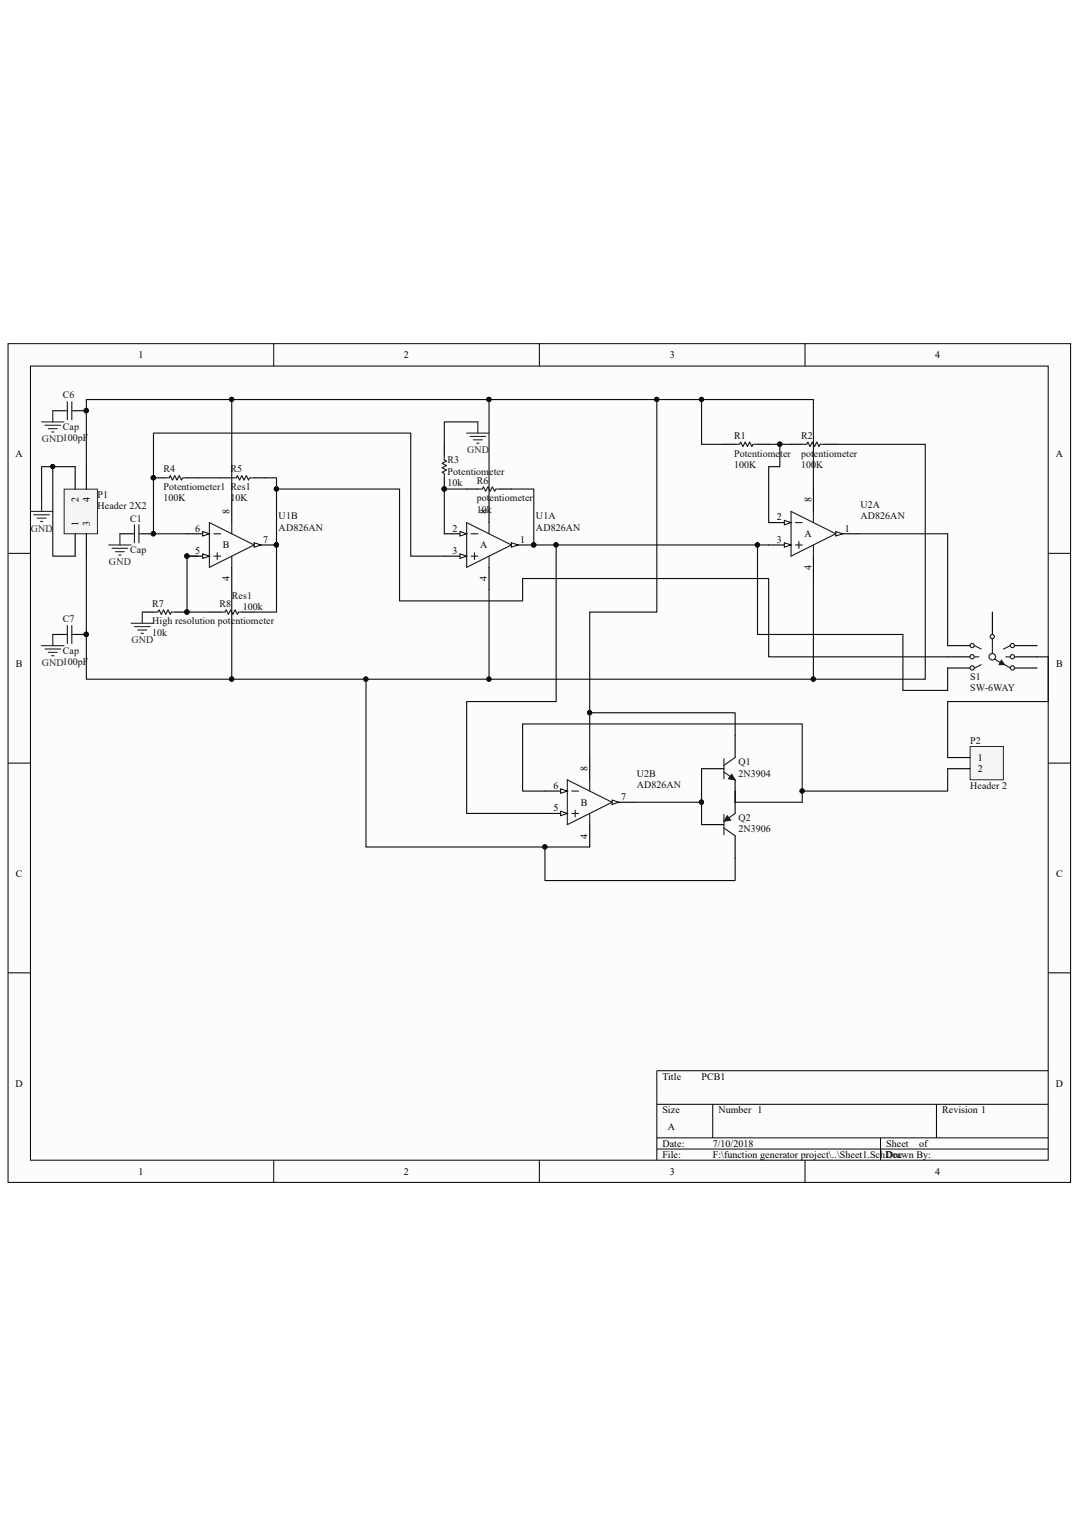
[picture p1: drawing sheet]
<svg xmlns="http://www.w3.org/2000/svg" width="210mm" height="297mm" viewBox="0 0 210 297" stroke-linecap="round" stroke-linejoin="round" font-family="sans-serif">
<path d="M1.6 66.9h206.8v163.2h-206.8z" fill="#fcfcfc"/>
<path d="M1.6 66.9h206.8v163.2h-206.8z" fill="none" stroke="#000" stroke-width=".19"/>
<path d="M6 71.3h198v154.5h-198z" fill="#fcfcfc"/>
<g fill="none" stroke="#000" stroke-width=".19">
<path d="M5.9 71.2h198.1v154.6h-198.1zM53.3 66.9v4.3M105 66.9v4.3M156.7 66.9v4.3M1.6 107.7h4.3M204 107.7h4.4M1.6 148.5h4.3M204 148.5h4.4M1.6 189.3h4.3M204 189.3h4.4M127.8 214.9h76.2M138.7 214.9v6.6"/>
<path d="M182.3 214.9v6.6M204 208.4h-76.2v17.4M53.3 225.8v4.4M105 225.8v4.4M127.8 221.5h76.2M127.8 223.6h76.2M156.7 225.8v4.4M171.4 221.5v4.3"/>
</g>
<path d="M36.4 108.2h4.4" fill="none" stroke="#000" stroke-width=".22"/>
<path d="M39.4 107.8l1.4 .4-1.4 .5z" fill="#fcfcfc"/>
<path d="M39.4 107.8l1.4 .4-1.4 .5z" fill="none" stroke="#000" stroke-width=".19"/>
<circle cx="36.4" cy="108.2" r=".41" fill="#0e0e0e" stroke="#0e0e0e" stroke-width=".19"/>
<path d="M36.4 103.9h4.4" fill="none" stroke="#000" stroke-width=".22"/>
<path d="M39.4 103.5l1.4 .4-1.4 .4z" fill="#fcfcfc"/>
<path d="M39.4 103.5l1.4 .4-1.4 .4z" fill="none" stroke="#000" stroke-width=".19"/>
<path d="M49.5 106.1h4.3" fill="none" stroke="#000" stroke-width=".22"/>
<path d="M49.5 105.6l1.3 .5-1.3 .4z" fill="#fcfcfc"/>
<path d="M49.5 105.6l1.3 .5-1.3 .4z" fill="none" stroke="#000" stroke-width=".19"/>
<g fill="#0e0e0e" stroke="#0e0e0e" stroke-width=".19">
<circle cx="53.8" cy="106" r=".41"/>
<circle cx="36.4" cy="108.2" r=".41"/>
</g>
<path d="M40.8 101.7l8.7 4.4-8.7 4.3zM41.6 103.9h1.3M41.6 108.2h1.3M42.3 107.6v1.3M45.1 101.7v2.2M45.1 108.2v2.2" fill="none" stroke="#1c1c1c" stroke-width=".22"/>
<path d="M45.1 97.4v4.3M45.1 110.4v4.4M86.5 103.9h4.3" fill="none" stroke="#000" stroke-width=".22"/>
<path d="M89.5 103.5l1.3 .4-1.3 .4z" fill="#fcfcfc"/>
<path d="M89.5 103.5l1.3 .4-1.3 .4z" fill="none" stroke="#000" stroke-width=".19"/>
<path d="M86.5 108.2h4.3" fill="none" stroke="#000" stroke-width=".22"/>
<path d="M89.5 107.8l1.3 .4-1.3 .5z" fill="#fcfcfc"/>
<path d="M89.5 107.8l1.3 .4-1.3 .5z" fill="none" stroke="#000" stroke-width=".19"/>
<path d="M99.5 106.1h4.4" fill="none" stroke="#000" stroke-width=".22"/>
<path d="M99.5 105.6l1.3 .5-1.3 .4z" fill="#fcfcfc"/>
<path d="M99.5 105.6l1.3 .5-1.3 .4z" fill="none" stroke="#000" stroke-width=".19"/>
<circle cx="103.9" cy="106" r=".41" fill="#0e0e0e" stroke="#0e0e0e" stroke-width=".19"/>
<path d="M90.8 101.7l8.7 4.4-8.7 4.3zM91.7 103.9h1.3M91.7 108.2h1.3M92.3 107.6v1.3M95.2 101.7v2.2M95.2 108.2v2.2" fill="none" stroke="#1c1c1c" stroke-width=".22"/>
<path d="M95.2 97.4v4.3M95.2 110.4v4.4M149.6 101.7h4.4" fill="none" stroke="#000" stroke-width=".22"/>
<path d="M152.7 101.3l1.3 .4-1.3 .4z" fill="#fcfcfc"/>
<path d="M152.7 101.3l1.3 .4-1.3 .4z" fill="none" stroke="#000" stroke-width=".19"/>
<path d="M149.6 106.1h4.4" fill="none" stroke="#000" stroke-width=".22"/>
<path d="M152.7 105.6l1.3 .5-1.3 .4z" fill="#fcfcfc"/>
<path d="M152.7 105.6l1.3 .5-1.3 .4z" fill="none" stroke="#000" stroke-width=".19"/>
<path d="M162.7 103.9h4.3" fill="none" stroke="#000" stroke-width=".22"/>
<path d="M162.7 103.5l1.3 .4-1.3 .4z" fill="#fcfcfc"/>
<path d="M162.7 103.5l1.3 .4-1.3 .4z" fill="none" stroke="#000" stroke-width=".19"/>
<path d="M154 99.5l8.7 4.4-8.7 4.3zM158.3 99.5v2.2M154.8 101.7h1.3M154.8 106.1h1.3M155.5 105.4v1.3M158.3 106.1v2.1" fill="none" stroke="#1c1c1c" stroke-width=".22"/>
<path d="M158.3 95.2v4.3M158.3 108.2v4.4M106.1 158.3h4.3" fill="none" stroke="#000" stroke-width=".22"/>
<path d="M109.1 157.9l1.3 .4-1.3 .5z" fill="#fcfcfc"/>
<path d="M109.1 157.9l1.3 .4-1.3 .5z" fill="none" stroke="#000" stroke-width=".19"/>
<path d="M106.1 154h4.3" fill="none" stroke="#000" stroke-width=".22"/>
<path d="M109.1 153.5l1.3 .5-1.3 .4z" fill="#fcfcfc"/>
<path d="M109.1 153.5l1.3 .5-1.3 .4z" fill="none" stroke="#000" stroke-width=".19"/>
<path d="M119.1 156.1h4.4" fill="none" stroke="#000" stroke-width=".22"/>
<path d="M119.1 155.7l1.3 .4-1.3 .5z" fill="#fcfcfc"/>
<path d="M119.1 155.7l1.3 .4-1.3 .5z" fill="none" stroke="#000" stroke-width=".19"/>
<g fill="none" stroke="#1c1c1c" stroke-width=".22">
<path d="M32 93h.9l.2-.4 .5 .8 .4-.8 .4 .8 .5-.8 .4 .8 .2-.4h.9M45.1 93h.9l.2-.4 .4 .8 .5-.8 .4 .8 .4-.8 .5 .8 .2-.4h.9M86.5 88.6v.9l.4 .2-.9 .5 .9 .4-.9 .4 .9 .5-.9 .4 .5 .2v.9M93 95.2h.9l.2-.5 .4 .9 .5-.9 .4 .9 .4-.9 .5 .9 .2-.4h.9M143.1 86.5h.8l.3-.5 .4 .9 .4-.9 .5 .9 .4-.9 .4 .9 .3-.4h.8M156.1 86.5h.9l.2-.5 .5 .9 .4-.9 .4 .9 .5-.9 .4 .9 .2-.4h.9M25.5 103.9h.7M26.2 102.1v3.5M27 102.1v3.5M27 103.9h.7M29.9 119.1h.8l.3-.4 .4 .9 .4-.9 .5 .9 .4-.9 .4 .9 .3-.5h.8M42.9 119.1h.9l.2-.4 .5 .9 .4-.9 .4 .9 .5-.9 .4 .9 .2-.5h.9"/>
<path d="M110.4 151.8l8.7 4.3-8.7 4.4zM111.3 154h1.3M111.3 158.3h1.3M111.9 157.7v1.3M114.8 151.8v2.2M114.8 158.3v2.2"/>
</g>
<g fill="none" stroke="#000" stroke-width=".22">
<path d="M29.9 93h2.1M36.4 93h2.2M42.9 93h2.2M49.5 93h2.1M86.5 86.5v2.1M86.5 93v2.2M90.8 95.2h2.2M97.4 95.2h2.1M140.9 86.5h2.2M147.4 86.5h2.2M154 86.5h2.1M160.5 86.5h2.2"/>
<path d="M23.3 103.9h2.2M27.7 103.9h2.2M27.7 119.1h2.2M34.2 119.1h2.2M40.8 119.1h2.1M47.3 119.1h2.2M114.8 147.4v4.4M114.8 160.5v4.4"/>
</g>
<path d="M136.5 77.8v8.7h4.4M38.6 93h4.3M45.1 97.4v-19.6h50.1v19.6M90.8 95.2h-4.3v8.7M93 82.1h-6.5v4.4M149.6 86.5h4.4M151.8 86.5v4.3h-2.2v10.9M162.7 86.5h17.4v45.7h-21.8M38.6 108.2h-2.2v10.9h4.4M95.2 114.8v17.4" fill="none" stroke="#0e0e0e" stroke-width=".22"/>
<g fill="#0e0e0e" stroke="#0e0e0e" stroke-width=".19">
<circle cx="45.1" cy="77.7" r=".41"/>
<circle cx="95.2" cy="77.7" r=".41"/>
<circle cx="95.2" cy="132.2" r=".41"/>
<circle cx="29.8" cy="103.9" r=".41"/>
<circle cx="36.4" cy="119.1" r=".41"/>
<circle cx="29.8" cy="93" r=".41"/>
<circle cx="36.4" cy="108.2" r=".41"/>
<circle cx="86.4" cy="95.2" r=".41"/>
<circle cx="136.5" cy="77.7" r=".41"/>
<circle cx="151.8" cy="86.4" r=".41"/>
<circle cx="158.3" cy="132.2" r=".41"/>
</g>
<g fill="none" stroke="#262626" stroke-width=".22">
<path d="M90.8 84.3h4.4M91.5 84.9h3M92.1 85.6h1.8M92.8 86.3h.4M93 82.1v2.2M21.2 106.1h4.3M21.8 106.7h3.1M22.5 107.4h1.7M23.1 108h.5M23.3 103.9v2.2M27.7 119.1v2.2M25.5 121.3h4.4"/>
<path d="M26.2 122h3M26.8 122.6h1.8M27.5 123.3h.4"/>
</g>
<path d="M12.5 95.2h6.5v8.7h-6.5z" fill="#f5f5f5"/>
<path d="M12.5 95.2h6.5v8.7h-6.5z" fill="none" stroke="#262626" stroke-width=".19"/>
<path d="M14.6 90.8v4.4M16.8 90.8v4.4M14.6 103.9v4.3M16.8 103.9v4.3M193.1 119.1v4.4M184.4 125.7h4.4M184.4 127.8h4.4M184.4 130h4.4M197.5 125.7h4.4M197.5 127.8h4.4M197.5 130h4.4" fill="none" stroke="#000" stroke-width=".22"/>
<path d="M45.1 77.8h-28.3v13M10.3 90.8v17.4h4.3M14.6 90.8h-6.5v6.6M16.8 108.2v24h28.3" fill="none" stroke="#0e0e0e" stroke-width=".22"/>
<g fill="#0e0e0e" stroke="#0e0e0e" stroke-width=".19">
<circle cx="16.8" cy="79.9" r=".41"/>
<circle cx="45.1" cy="77.7" r=".41"/>
<circle cx="16.8" cy="123.5" r=".41"/>
<circle cx="45.1" cy="132.2" r=".41"/>
<circle cx="10.3" cy="90.8" r=".41"/>
</g>
<path d="M5.9 99.5h4.4M8.1 97.4v2.1M6.6 100.2h3M7.2 100.8h1.8M7.9 101.5h.4" fill="none" stroke="#262626" stroke-width=".22"/>
<g fill="none" stroke="#1c1c1c" stroke-width=".22">
<path d="M189.7 125.7l1.3 .6M189.7 127.8h.8M191 129.4l-1.3 .6M193.1 124.4v2.8M193.6 128.3l1.1 .6M195.5 129.4l1.1 .6M195.8 127.8h.8M196.6 125.7l-1.3 .6"/>
<circle cx="189.2" cy="127.8" r=".41"/>
<circle cx="189.2" cy="125.6" r=".41"/>
<circle cx="189.2" cy="130" r=".41"/>
<circle cx="193.1" cy="123.9" r=".41"/>
<circle cx="193.1" cy="127.8" r=".63"/>
<circle cx="197" cy="127.8" r=".41"/>
<circle cx="197" cy="130" r=".41"/>
<circle cx="197" cy="125.6" r=".41"/>
</g>
<path d="M194.9 128.5l.6 .9h-1z" fill="#1c1c1c"/>
<path d="M194.9 128.5l.6 .9h-1z" fill="none" stroke="#1c1c1c" stroke-width=".19"/>
<path d="M53.8 95.2h24v21.8h23.9v-4.4h47.9v15.2h34.8M147.4 106.1v17.4h28.3v10.9h8.7v-4.4M167 103.9h17.4v21.8" fill="none" stroke="#0e0e0e" stroke-width=".22"/>
<g fill="#0e0e0e" stroke="#0e0e0e" stroke-width=".19">
<circle cx="53.8" cy="95.2" r=".41"/>
<circle cx="147.4" cy="106" r=".41"/>
</g>
<path d="M188.8 145.3h6.5v6.5h-6.5z" fill="#f5f5f5"/>
<path d="M188.8 145.3h6.5v6.5h-6.5z" fill="none" stroke="#262626" stroke-width=".19"/>
<path d="M143.1 154v4.3M184.4 147.4h4.4M184.4 149.6h4.4M136.5 160.5h4.4M143.1 162.7v4.3" fill="none" stroke="#000" stroke-width=".22"/>
<path d="M201.9 127.8h2.1v8.7h-19.6v10.9" fill="none" stroke="#0e0e0e" stroke-width=".22"/>
<path d="M140.9 158.5v4M143.1 158.3l-1.6 1.1M140.9 161.1l2.2 1.6" fill="none" stroke="#1c1c1c" stroke-width=".22"/>
<path d="M141.5 158.8l.7 .8-1.3 .2z" fill="#1c1c1c"/>
<path d="M141.5 158.8l.7 .8-1.3 .2z" fill="none" stroke="#1c1c1c" stroke-width=".19"/>
<path d="M136.5 149.6h4.4M143.1 143.1v4.3M143.1 151.8v4.3" fill="none" stroke="#000" stroke-width=".22"/>
<path d="M140.9 150.3l2.2 1.5M140.9 147.7v3.9M143.1 147.4l-2.2 1.6" fill="none" stroke="#1c1c1c" stroke-width=".22"/>
<path d="M142.4 150.7l.7 1.1-1.3-.2z" fill="#1c1c1c"/>
<path d="M142.4 150.7l.7 1.1-1.3-.2z" fill="none" stroke="#1c1c1c" stroke-width=".19"/>
<g fill="none" stroke="#0e0e0e" stroke-width=".22">
<path d="M95.2 77.8h63.1v17.4M127.8 77.8v41.3h-13v28.3M51.6 93h2.2v26.1h-4.3M99.5 95.2h4.4v10.9h45.7M36.4 103.9h-6.5v-19.6h50v23.9h6.6M108.2 106.1v30.4h-17.4v21.8h15.3M158.3 112.6v19.6h-113.2v-17.4M71.2 132.2v32.7h43.6M114.8 138.7h28.3v4.4M106.1 154h-4.4v-13.1h54.4v15.2h-13M123.5 156.1h13M136.5 149.6v10.9"/>
<path d="M184.4 149.6v4.4h-28.3M106.1 164.9v6.5h37v-4.4"/>
</g>
<g fill="#0e0e0e" stroke="#0e0e0e" stroke-width=".19">
<circle cx="95.2" cy="77.7" r=".41"/>
<circle cx="127.8" cy="77.7" r=".41"/>
<circle cx="136.5" cy="77.7" r=".41"/>
<circle cx="114.7" cy="138.7" r=".41"/>
<circle cx="106" cy="164.8" r=".41"/>
<circle cx="71.2" cy="132.2" r=".41"/>
<circle cx="136.5" cy="156.1" r=".41"/>
<circle cx="156.1" cy="153.9" r=".41"/>
<circle cx="108.2" cy="106" r=".41"/>
<circle cx="16.8" cy="79.9" r=".41"/>
<circle cx="16.8" cy="123.5" r=".41"/>
<circle cx="103.9" cy="106" r=".41"/>
<circle cx="147.4" cy="106" r=".41"/>
<circle cx="29.8" cy="103.9" r=".41"/>
<circle cx="29.8" cy="93" r=".41"/>
<circle cx="45.1" cy="132.2" r=".41"/>
<circle cx="95.2" cy="132.2" r=".41"/>
<circle cx="158.3" cy="132.2" r=".41"/>
<circle cx="53.8" cy="95.2" r=".41"/>
<circle cx="53.8" cy="106" r=".41"/>
</g>
<path d="M10.3 79.9h2.2M14.6 79.9h2.2M10.3 123.5h2.2M14.6 123.5h2.2" fill="none" stroke="#000" stroke-width=".22"/>
<path d="M12.5 79.9h.6M13.1 78.2v3.5M14 78.2v3.5M14 79.9h.6M12.5 123.5h.6M13.1 121.7v3.5M14 121.7v3.5M14 123.5h.6" fill="none" stroke="#1c1c1c" stroke-width=".22"/>
<path d="M10.3 79.9v2.2M8.1 82.1h4.4M8.7 82.8h3.1M9.4 83.4h1.7M10.1 84.1h.4M8.1 125.7h4.4M8.7 126.3h3.1M9.4 127h1.7M10.1 127.6h.4M10.3 123.5v2.2" fill="none" stroke="#262626" stroke-width=".22"/>
<g font-size="1.9">
<text x="26.9" y="69.7">1</text>
<text x="78.6" y="69.7">2</text>
<text x="130.3" y="69.7">3</text>
<text x="182" y="69.7">4</text>
<text x="3" y="89">A</text>
<text x="205.5" y="89">A</text>
<text x="15.3" y="97.7" transform="rotate(-90 15.3 97.7)">2</text>
<text x="17.5" y="97.7" transform="rotate(-90 17.5 97.7)">4</text>
<text x="44.7" y="100" transform="rotate(-90 44.7 100)">8</text>
<text x="94.7" y="100" transform="rotate(-90 94.7 100)">8</text>
<text x="151.2" y="101.3">2</text>
<text x="157.9" y="97.8" transform="rotate(-90 157.9 97.8)">8</text>
<text x="15.3" y="102.4" transform="rotate(-90 15.3 102.4)">1</text>
<text x="17.5" y="102.4" transform="rotate(-90 17.5 102.4)">3</text>
<text x="38" y="107.8">5</text>
<text x="38" y="103.5">6</text>
<text x="43.3" y="106.7">B</text>
<text x="51.2" y="105.6">7</text>
<text x="88.1" y="103.5">2</text>
<text x="88.1" y="107.8">3</text>
<text x="93.4" y="106.7">A</text>
<text x="101.3" y="105.6">1</text>
<text x="151.2" y="105.6">3</text>
<text x="156.6" y="104.6">A</text>
<text x="164.4" y="103.5">1</text>
<text x="44.7" y="113.2" transform="rotate(-90 44.7 113.2)">4</text>
<text x="94.7" y="113.2" transform="rotate(-90 94.7 113.2)">4</text>
<text x="157.9" y="111" transform="rotate(-90 157.9 111)">4</text>
<text x="3.1" y="129.9">B</text>
<text x="205.6" y="129.9">B</text>
<text x="190.3" y="148.1">1</text>
<text x="107.7" y="153.5">6</text>
<text x="114.3" y="150" transform="rotate(-90 114.3 150)">8</text>
<text x="120.9" y="155.7">7</text>
<text x="190.3" y="150.3">2</text>
<text x="107.7" y="157.9">5</text>
<text x="113" y="156.8">B</text>
<text x="114.3" y="163.2" transform="rotate(-90 114.3 163.2)">4</text>
<text x="3.1" y="170.7">C</text>
<text x="205.6" y="170.7">C</text>
<text x="3" y="211.5">D</text>
<text x="128.9" y="210.1">Title</text>
<text x="136.5" y="210.1">PCB1</text>
<text x="205.5" y="211.5">D</text>
<text x="128.9" y="216.7">Size</text>
<text x="130" y="220">A</text>
<text x="139.8" y="216.7">Number 1</text>
<text x="183.3" y="216.7">Revision 1</text>
<text x="128.9" y="223.2">Date:</text>
<text x="128.9" y="225.4">File:</text>
<text x="138.7" y="223.2">7/10/2018</text>
<text x="138.7" y="225.4">F:\function generator project\..\Sheet1.SchDoc</text>
<text x="172.5" y="223.2">Sheet</text>
<text x="172.5" y="225.4">Drawn By:</text>
<text x="178.9" y="223.2">of</text>
<text x="26.9" y="228.6">1</text>
<text x="78.6" y="228.6">2</text>
<text x="130.3" y="228.6">3</text>
<text x="182" y="228.6">4</text>
</g>
<g font-size="1.9" fill="#0e0e0e">
<text x="12.2" y="77.6">C6</text>
<text x="12.2" y="83.7">Cap</text>
<text x="142.9" y="85.4">R1</text>
<text x="142.9" y="88.9">Potentiometer</text>
<text x="155.9" y="85.4">R2</text>
<text x="155.9" y="88.9">potentiometer</text>
<text x="31.8" y="91.9">R4</text>
<text x="31.8" y="95.4">Potentiometer1 Res1</text>
<text x="44.9" y="91.9">R5</text>
<text x="87.1" y="94.5">10k</text>
<text x="87.1" y="90.2">R3</text>
<text x="87.1" y="92.4">Potentiometer</text>
<text x="92.8" y="94.1">R6</text>
<text x="142.9" y="91.1">100K</text>
<text x="155.9" y="91.1">100K</text>
<text x="19" y="96.9">P1</text>
<text x="19" y="99.1">Header 2X2</text>
<text x="25.3" y="101.5">C1</text>
<text x="31.8" y="97.6">100K</text>
<text x="44.9" y="97.6">10K</text>
<text x="54.2" y="101">U1B</text>
<text x="92.8" y="99.8">10k</text>
<text x="92.8" y="97.6">potentiometer</text>
<text x="104.3" y="101">U1A</text>
<text x="167.5" y="98.9">U2A</text>
<text x="167.5" y="101">AD826AN</text>
<text x="25.3" y="107.6">Cap</text>
<text x="54.2" y="103.3">AD826AN</text>
<text x="104.3" y="103.3">AD826AN</text>
<text x="29.6" y="118.1">R7</text>
<text x="42.7" y="118.1">R8</text>
<text x="45.1" y="116.5">Res1</text>
<text x="47.3" y="118.7">100k</text>
<text x="12.2" y="121.1">C7</text>
<text x="29.6" y="123.7">10k</text>
<text x="29.6" y="121.5">High resolution potentiometer</text>
<text x="12.2" y="127.2">Cap</text>
<text x="188.8" y="132.4">S1</text>
<text x="188.8" y="134.6">SW-6WAY</text>
<text x="143.7" y="149">Q1</text>
<text x="188.8" y="144.8">P2</text>
<text x="123.9" y="151.1">U2B</text>
<text x="123.9" y="153.3">AD826AN</text>
<text x="143.7" y="151.1">2N3904</text>
<text x="188.8" y="153.5">Header 2</text>
<text x="143.7" y="159.9">Q2</text>
<text x="143.7" y="162">2N3906</text>
</g>
<g font-size="1.9" fill="#262626">
<text x="8.1" y="86.1">GND100pF</text>
<text x="90.9" y="88.2">GND</text>
<text x="6" y="103.5">GND</text>
<text x="21.2" y="110">GND</text>
<text x="25.6" y="125.2">GND</text>
<text x="8.1" y="129.6">GND100pF</text>
</g>
</svg>
